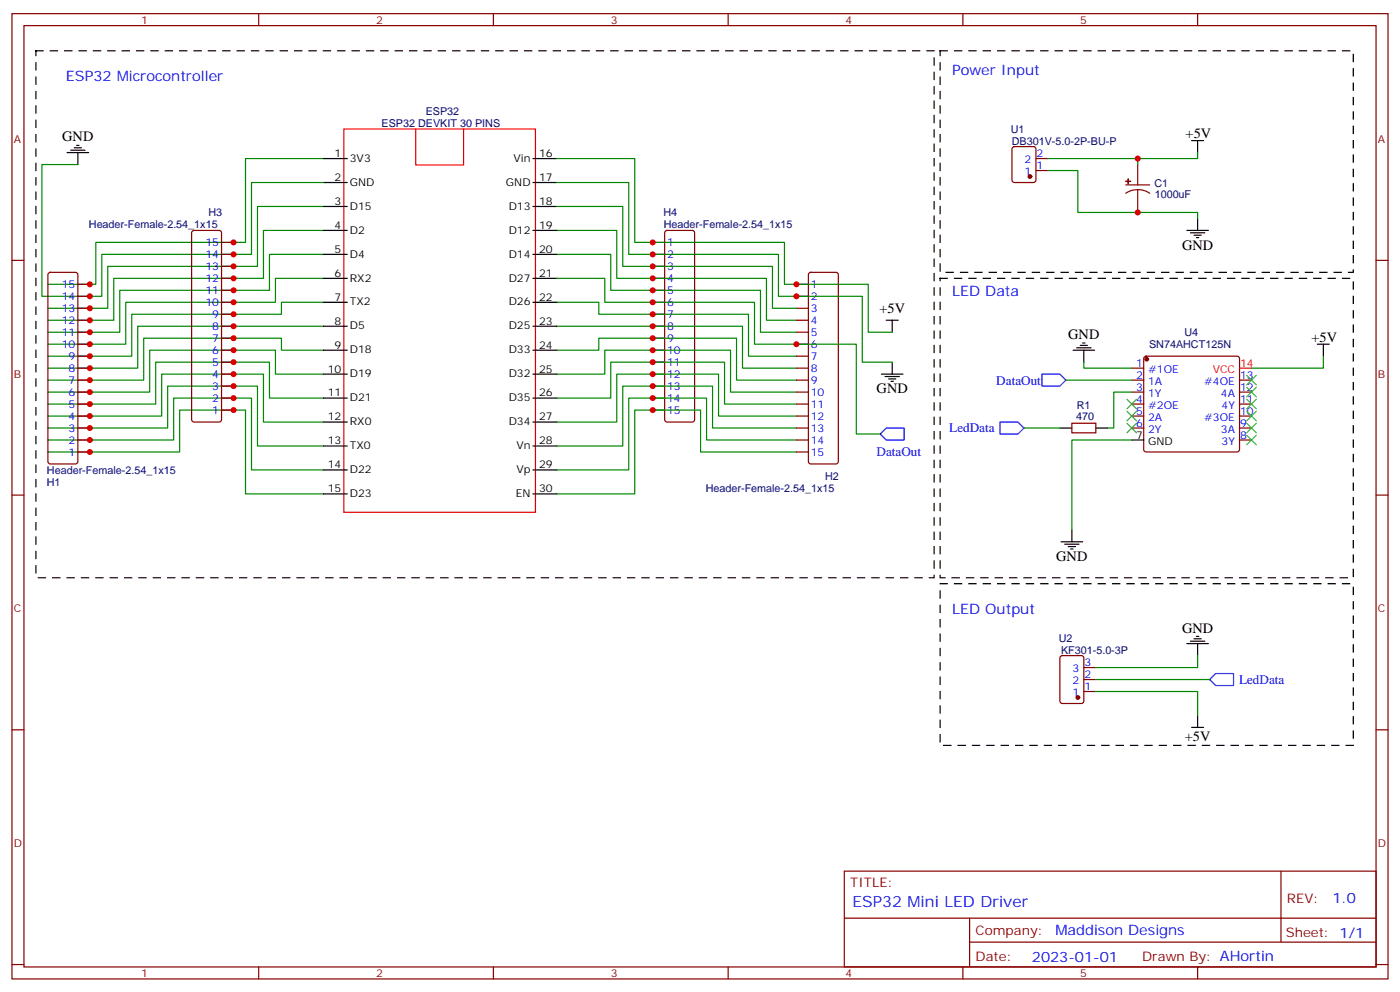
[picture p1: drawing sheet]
<svg xmlns="http://www.w3.org/2000/svg" width="412mm" height="292mm" viewBox="0 0 412 292" stroke-linecap="round" stroke-linejoin="round" font-family="sans-serif">
<g fill="none" stroke="#870000" stroke-width=".35">
<path d="M3.5 4h405.4v284.4h-405.4zM7.1 7.5h398.2v277.3h-398.2zM76.2 4v3.5M145.3 4v3.5M214.5 4v3.5M283.6 4v3.5M352.8 4v3.5M298.3 43.4l.5-.2h5.6l.7 .4 .1 9.5-.5 .6-5.9 .1-.6-.5-.1-9.4zM305.2 50.2h3.5M305.2 46.7h3.5M331.6 54.5h7.1M335.1 55.9l1.9 .2 1.7 .8"/>
<path d="M335.1 55.9l-1.8 .2-1.7 .8M335.1 48.5v6M335.1 55.9v6.7M3.5 76.7h3.6M192.3 71.4h3.5M192.3 74.9h3.5M192.3 78.5h3.5M196 68.1l.5-.2h7.4l.5 .2 .2 .5v55l-.2 .5-.5 .2h-7.4l-.5-.2-.2-.5v-55zM405.3 76.7h3.6M192.3 82h3.5M192.3 85.5h3.5M192.3 89h3.5"/>
<path d="M192.3 92.6h3.5M192.3 96.1h3.5M192.3 99.6h3.5M192.3 103.2h3.5M192.3 106.7h3.5M192.3 110.2h3.5M192.3 113.7h3.5M192.3 117.3h3.5M192.3 120.8h3.5M3.5 145.8h3.6M405.3 145.8h3.6M312.4 193.3l.5-.2h5.7l.6 .4 .1 13-.5 .7h-5.9l-.6-.4-.1-13z"/>
<path d="M319.3 196.6h3.5M3.5 215h3.6M319.3 203.7h3.5M319.3 200.2h3.5M405.3 215h3.6M248.7 256.6h156.6v28.2h-156.6zM377.3 256.6v20.9M248.7 270.5h156.5M285.6 277.5h119.6M285.6 270.5v14.1M3.5 284.1h3.6M76.2 284.8v3.6"/>
<path d="M145.3 284.8v3.6M214.5 284.8v3.6M283.6 284.8v3.6M352.8 284.8v3.6M405.3 284.1h3.6"/>
</g>
<g fill="none" stroke="#000" stroke-width=".35">
<path d="M351 41.4h3.5M352.8 41.4v3.5M349.6 67.9h6.4M350.7 68.6h4.2M351.7 69.3h2.1M352.4 70h.7M352.8 64.3v3.6M261.1 94.3h3.5M262.8 94.3v3.6M259.6 110.2h6.4M260.7 110.9h4.2M261.8 111.6h2.1"/>
<path d="M262.5 112.3h.7M262.8 106.7v3.5M316.1 103.2h6.3M317.1 102.4h4.3M318.2 101.7h2.1M318.9 101h.7M319.3 103.2v3.5M388.1 101.4h3.5M389.8 101.4v3.5M312.6 159.6h6.3M315.7 156.1v3.5M313.6 160.3h4.3"/>
<path d="M314.7 161h2.1M315.4 161.7h.7"/>
</g>
<path d="M10.6 15h264.6v155.2h-264.6zM276.9 15h121.7v65.2h-121.7zM276.9 82h121.7v88.2h-121.7zM276.9 171.9h121.7v47.7h-121.7z" fill="none" stroke="#000" stroke-width=".35" stroke-dasharray="2.1 2.1"/>
<path d="M306.9 110.2h5.3l1.8 1.8-1.8 1.7h-5.3zM259.3 127.8l1.8-1.7h5.2v3.5h-5.2zM294.6 124.3h5.3l1.7 1.8-1.7 1.7h-5.3zM356.3 200.2l1.8-1.8h5.3v3.5h-5.3z" fill="none" stroke="#00f" stroke-width=".35"/>
<g fill="none" stroke="#008700" stroke-width=".35">
<path d="M95.2 46.7h-22.9v24.7h-44.1v12.3h-14.1M95.2 74.9h-15.8v10.6h-44.1v12.4h-21.2M95.2 67.9h-17.6v14.1h-44.1v12.3h-19.4M95.2 60.8h-19.4v17.7h-44.1v12.3h-17.6M164 74.9h15.9v10.6h44.1v12.4h10.6M164 67.9h17.7v14.1h44.1v12.3h8.8M95.2 96.1h-54.6v12.3h-26.5M95.2 89h-12.3v3.6h-44.1v12.3h-24.7M95.2 82h-14.1v7h-44.1v12.4h-22.9M164 96.1h54.7v12.3h15.9M164 89h12.4v3.6h44.1v12.3h14.1M95.2 103.2h-12.3v-3.6h-40.6v12.4h-28.2"/>
<path d="M95.2 110.2h-14.1v-7h-37v12.3h-30M95.2 117.3h-15.8v-10.6h-33.5v12.3h-31.8M164 103.2h12.4v-3.6h40.6v12.4h17.6M164 110.2h14.2v-7h37v12.3h19.4M164 117.3h15.9v-10.6h33.5v12.3h21.2M14.1 122.6h33.5v-12.4h30v14.1h17.6M14.1 126.1h35.3v-12.4h26.4v17.7h19.4M14.1 129.6h37.1v-12.3h22.9v21.1h21.1M14.1 133.1h38.8v-12.3h19.4v24.7h22.9M234.6 122.6h-22.9v-12.4h-30v14.1h-17.7M234.6 126.1h-24.7v-12.4h-26.5v17.7h-19.4M234.6 129.6h-26.5v-12.3h-22.9v21.1h-21.2"/>
<path d="M234.6 133.1h-28.2v-12.3h-19.4v24.7h-23"/>
</g>
<g fill="#870000" stroke="#870000" stroke-width=".35">
<circle cx="303.4" cy="52" r=".53"/>
<circle cx="317.5" cy="205.5" r=".53"/>
</g>
<g fill="#8c2424" stroke="#870000" stroke-width=".35">
<path d="M331.6 53.4h1.4z"/>
<path d="M332.3 52.7l.1 1.4z"/>
</g>
<g fill="none" stroke="#008700" stroke-width=".35">
<path d="M22.9 48.5h-10.6v38.8h17.7v-12.4h44.1v-21.1h21.1M164 46.7h23v24.7h44.1v12.3h24.7v14.2h7M164 53.8h21.2v21.1h44.1v12.4h24.7v19.4h8.8M308.7 50.2h8.8v12.4h35.3v1.7M335.1 46.7v1.8M352.8 44.9v1.8h-44.1M164 60.8h19.4v17.7h44.1v12.3h7.1M164 82h14.2v7h44v12.4h30v26.4h7.1M314 112h19.4M319.3 106.7v1.7h14.1M333.4 115.5h-5.3v10.6h-1.8M389.8 104.9v3.5h-21.1"/>
<path d="M301.6 126.1h10.6M333.4 129.6h-17.7v26.5M352.8 193.1v3.5h-30M322.8 203.7h30v7M322.8 200.2h33.5"/>
</g>
<g fill="none" stroke="#870000" stroke-width=".35">
<path d="M56.7 68.1l.4-.2h7.5l.5 .2 .2 .5v55l-.3 .5-.4 .2h-7.5l-.4-.2-.3-.5v-55zM65.3 78.5h3.5M65.3 74.9h3.5M65.3 71.4h3.5M14.3 80.4l.5-.2h7.4l.5 .2 .2 .5v55.1l-.2 .5-.5 .2h-7.4l-.5-.3-.2-.4v-55.1zM22.9 83.7h3.6M22.9 87.3h3.6M22.9 90.8h3.6M22.9 94.3h3.6M22.9 97.9h3.6M65.3 99.6h3.5M65.3 96.1h3.5"/>
<path d="M65.3 92.6h3.5M65.3 89h3.5M65.3 85.5h3.5M65.3 82h3.5M234.6 83.7h3.5M234.6 87.3h3.5M234.6 90.8h3.5M234.6 94.3h3.5M234.6 97.9h3.5M238.4 80.4l.4-.2h7.4l.5 .2 .2 .5v55.1l-.2 .5-.5 .2h-7.4l-.5-.3-.2-.4v-55.1zM22.9 108.4h3.6M22.9 112h3.6"/>
<path d="M22.9 115.5h3.6M22.9 119h3.6M22.9 101.4h3.6M22.9 104.9h3.6M65.3 117.3h3.5M65.3 113.7h3.5M65.3 110.2h3.5M65.3 106.7h3.5M65.3 103.2h3.5M234.6 108.4h3.5M234.6 112h3.5M234.6 115.5h3.5"/>
<path d="M234.6 119h3.5M234.6 101.4h3.5M234.6 104.9h3.5M333.4 108.4h3.5M333.4 112h3.5M333.4 115.5h3.5M333.4 119h3.5M337.1 105.1l.5-.2h26.8l.5 .2 .2 .5v26.8l-.2 .5-.5 .2h-26.8l-.5-.2-.2-.5v-26.8zM365.1 112h3.6M365.1 115.5h3.6M365.1 119h3.6M22.9 122.6h3.6"/>
<path d="M22.9 126.1h3.6M22.9 129.6h3.6M22.9 133.1h3.6M65.3 120.8h3.5M234.6 122.6h3.5M234.6 126.1h3.5M234.6 129.6h3.5M234.6 133.1h3.5M315.7 124.7h7.1v2.8h-7.1zM333.4 122.6h3.5M333.4 126.1h3.5M365.1 122.6h3.6"/>
<path d="M365.1 126.1h3.6M365.1 129.6h3.6"/>
</g>
<circle cx="337.8" cy="105.8" r=".53" fill="#870000" stroke="#870000" stroke-width=".35"/>
<g fill="none" stroke="#000" stroke-width=".35">
<path d="M19.8 44.9h6.3M20.8 44.2h4.2M21.9 43.5h2.1M22.6 42.8h.7M22.9 44.9v3.6M95.2 46.7h7.1M95.2 53.8h7.1M157 46.7h7M157 53.8h7M95.2 60.8h7.1M95.2 67.9h7.1M95.2 74.9h7.1"/>
<path d="M157 60.8h7M157 67.9h7M157 74.9h7M95.2 82h7.1M95.2 89h7.1M95.2 96.1h7.1M157 82h7M157 89h7M157 96.1h7M95.2 103.2h7.1M95.2 110.2h7.1M95.2 117.3h7.1"/>
<path d="M157 103.2h7M157 110.2h7M157 117.3h7M95.2 124.3h7.1M95.2 131.4h7.1M95.2 138.4h7.1M157 124.3h7M157 131.4h7M157 138.4h7M312.2 126.1h3.5M322.8 126.1h3.5M333.4 129.6h3.5"/>
<path d="M95.2 145.5h7.1M157 145.5h7M349.6 189.6h6.4M350.7 188.9h4.2M351.7 188.2h2.1M352.4 187.5h.7M352.8 189.6v3.5M351 214.3h3.5M352.8 210.7v3.6"/>
</g>
<path d="M101.3 38h56.4v112.9h-56.4zM122.4 38v10.6h14.2v-10.6M365.1 108.4h3.6" fill="none" stroke="#f00" stroke-width=".35"/>
<g fill="none" stroke="#3c3" stroke-width=".35">
<path d="M332 117.6l2.8 2.8M334.8 117.6l-2.8 2.8M367.2 110.6l2.9 2.8M367.2 114.1l2.9 2.8M367.2 117.6l2.9 2.8M370.1 110.6l-2.9 2.8M370.1 114.1l-2.9 2.8M370.1 117.6l-2.9 2.8M332 121.1l2.8 2.9M332 124.7l2.8 2.8M334.8 121.1l-2.8 2.9M334.8 124.7l-2.8 2.8"/>
<path d="M367.2 121.1l2.9 2.9M367.2 124.7l2.9 2.8M367.2 128.2l2.9 2.8M370.1 121.1l-2.9 2.9M370.1 124.7l-2.9 2.8M370.1 128.2l-2.9 2.8"/>
</g>
<g fill="#c00">
<circle cx="335.1" cy="46.7" r=".88"/>
<circle cx="335.1" cy="62.6" r=".88"/>
<circle cx="192.3" cy="99.6" r=".88"/>
<circle cx="192.3" cy="103.2" r=".88"/>
<circle cx="192.3" cy="106.7" r=".88"/>
<circle cx="192.3" cy="110.2" r=".88"/>
<circle cx="192.3" cy="113.7" r=".88"/>
<circle cx="192.3" cy="71.4" r=".88"/>
<circle cx="192.3" cy="74.9" r=".88"/>
<circle cx="192.3" cy="78.5" r=".88"/>
<circle cx="192.3" cy="82" r=".88"/>
<circle cx="192.3" cy="85.5" r=".88"/>
<circle cx="192.3" cy="89" r=".88"/>
<circle cx="192.3" cy="92.6" r=".88"/>
<circle cx="192.3" cy="96.1" r=".88"/>
<circle cx="192.3" cy="117.3" r=".88"/>
<circle cx="192.3" cy="120.8" r=".88"/>
<circle cx="234.6" cy="83.7" r=".88"/>
<circle cx="234.6" cy="87.3" r=".88"/>
<circle cx="234.6" cy="101.4" r=".88"/>
<circle cx="26.5" cy="133.1" r=".88"/>
<circle cx="26.5" cy="129.6" r=".88"/>
<circle cx="26.5" cy="126.1" r=".88"/>
<circle cx="26.5" cy="122.6" r=".88"/>
<circle cx="26.5" cy="119" r=".88"/>
<circle cx="26.5" cy="115.5" r=".88"/>
<circle cx="26.5" cy="112" r=".88"/>
<circle cx="26.5" cy="108.4" r=".88"/>
<circle cx="26.5" cy="104.9" r=".88"/>
<circle cx="26.5" cy="101.4" r=".88"/>
<circle cx="26.5" cy="97.9" r=".88"/>
<circle cx="26.5" cy="94.3" r=".88"/>
<circle cx="26.5" cy="90.8" r=".88"/>
<circle cx="26.5" cy="87.3" r=".88"/>
<circle cx="26.5" cy="83.7" r=".88"/>
<circle cx="68.8" cy="120.8" r=".88"/>
<circle cx="68.8" cy="117.3" r=".88"/>
<circle cx="68.8" cy="113.7" r=".88"/>
<circle cx="68.8" cy="110.2" r=".88"/>
<circle cx="68.8" cy="106.7" r=".88"/>
<circle cx="68.8" cy="103.2" r=".88"/>
<circle cx="68.8" cy="99.6" r=".88"/>
<circle cx="68.8" cy="96.1" r=".88"/>
<circle cx="68.8" cy="92.6" r=".88"/>
<circle cx="68.8" cy="89" r=".88"/>
<circle cx="68.8" cy="85.5" r=".88"/>
<circle cx="68.8" cy="82" r=".88"/>
<circle cx="68.8" cy="78.5" r=".88"/>
<circle cx="68.8" cy="74.9" r=".88"/>
<circle cx="68.8" cy="71.4" r=".88"/>
</g>
<text font-size="4.6" fill="#00f" x="251.1" y="267.3">ESP32 Mini LED Driver</text>
<g font-size="4.2" fill="#00f">
<text x="19.4" y="23.8">ESP32 Microcontroller</text>
<text x="280.5" y="22">Power Input</text>
<text x="280.5" y="87.3">LED Data</text>
<text x="280.5" y="180.8">LED Output</text>
<text x="392.5" y="265.9">1.0</text>
<text x="310.9" y="275.4">Maddison Designs</text>
<text x="304" y="283.2">2023-01-01</text>
</g>
<g font-size="4.2">
<text x="18.3" y="41.6">GND</text>
<text x="349.2" y="40.7">+5V</text>
<text x="348.2" y="73.5">GND</text>
<text x="259" y="92.2">+5V</text>
<text x="314.7" y="99.8">GND</text>
<text x="386.3" y="100.7">+5V</text>
<text x="258.2" y="115.9">GND</text>
<text x="311.1" y="165.2">GND</text>
<text x="348.2" y="186.4">GND</text>
<text x="349" y="218.3">+5V</text>
</g>
<g font-size="3.9" fill="#00f">
<text x="293.5" y="113.3">DataOut</text>
<text x="279.6" y="127.3">LedData</text>
<text x="258.2" y="134.4">DataOut</text>
<text x="365" y="201.4">LedData</text>
</g>
<g font-size="3.9" fill="#800">
<text x="250.5" y="261.2">TITLE:</text>
<text x="379.1" y="265.9">REV:</text>
<text x="287.4" y="275.4">Company:</text>
<text x="378.7" y="276">Sheet: 1/1</text>
<text x="287.4" y="283.1">Date:</text>
<text x="336.4" y="283.2">Drawn By: AHortin</text>
</g>
<g font-size="3.2" fill="#800">
<text x="41.6" y="7">1</text>
<text x="110.8" y="7">2</text>
<text x="179.9" y="7">3</text>
<text x="249.1" y="7">4</text>
<text x="318.2" y="7">5</text>
<text x="4.1" y="42.1">A</text>
<text x="405.9" y="42.1">A</text>
<text x="4.1" y="111.3">B</text>
<text x="405.9" y="111.3">B</text>
<text x="4.1" y="180.4">C</text>
<text x="405.9" y="180.4">C</text>
<text x="4.1" y="249.6">D</text>
<text x="405.9" y="249.6">D</text>
<text x="41.6" y="287.8">1</text>
<text x="110.8" y="287.8">2</text>
<text x="179.9" y="287.8">3</text>
<text x="249.1" y="287.8">4</text>
<text x="318.2" y="287.8">5</text>
</g>
<g font-size="3.2" fill="#000080">
<text x="125.4" y="33.8">ESP32</text>
<text x="112.4" y="37.3">ESP32 DEVKIT 30 PINS</text>
<text x="297.8" y="39.1">U1</text>
<text x="298" y="42.6">DB301V-5.0-2P-BU-P</text>
<text x="340.1" y="54.9">C1</text>
<text x="340.1" y="58.5">1000uF</text>
<text x="61.4" y="63.7">H3</text>
<text x="195.5" y="63.7">H4</text>
<text x="26.2" y="67.3">Header-Female-2.54_1x15</text>
<text x="195.5" y="67.3">Header-Female-2.54_1x15</text>
<text x="348.9" y="99">U4</text>
<text x="338.5" y="102.6">SN74AHCT125N</text>
<text x="317" y="123.6">470</text>
<text x="317.2" y="120.4">R1</text>
<text x="13.8" y="143.1">H1</text>
<text x="13.8" y="139.6">Header-Female-2.54_1x15</text>
<text x="243.1" y="141.4">H2</text>
<text x="207.9" y="144.9">Header-Female-2.54_1x15</text>
<text x="311.9" y="189">U2</text>
<text x="312.5" y="192.5">KF301-5.0-3P</text>
</g>
<g font-size="3.2">
<text x="98.6" y="46.2">1</text>
<text x="103" y="47.6">3V3</text>
<text x="151.3" y="47.6">Vin</text>
<text x="158.8" y="46.2">16</text>
<text x="98.6" y="53.3">2</text>
<text x="158.8" y="53.3">17</text>
<text x="103" y="54.7">GND</text>
<text x="149" y="54.7">GND</text>
<text x="98.6" y="60.3">3</text>
<text x="103" y="61.8">D15</text>
<text x="149.8" y="61.8">D13</text>
<text x="158.8" y="60.3">18</text>
<text x="98.6" y="67.4">4</text>
<text x="103" y="68.8">D2</text>
<text x="149.8" y="68.8">D12</text>
<text x="158.8" y="67.4">19</text>
<text x="98.6" y="74.5">5</text>
<text x="103" y="75.9">D4</text>
<text x="149.8" y="75.9">D14</text>
<text x="158.8" y="74.5">20</text>
<text x="98.6" y="81.5">6</text>
<text x="103" y="82.9">RX2</text>
<text x="149.8" y="82.9">D27</text>
<text x="158.8" y="81.5">21</text>
<text x="98.6" y="88.6">7</text>
<text x="103" y="90">TX2</text>
<text x="149.8" y="90">D26</text>
<text x="158.8" y="88.6">22</text>
<text x="98.6" y="95.6">8</text>
<text x="158.8" y="95.6">23</text>
<text x="103" y="97">D5</text>
<text x="149.8" y="97">D25</text>
<text x="98.6" y="102.7">9</text>
<text x="103" y="104.1">D18</text>
<text x="149.8" y="104.1">D33</text>
<text x="158.8" y="102.7">24</text>
<text x="96.5" y="109.7">10</text>
<text x="103" y="111.1">D19</text>
<text x="149.8" y="111.1">D32</text>
<text x="158.8" y="109.7">25</text>
<text x="96.5" y="116.8">11</text>
<text x="103" y="118.2">D21</text>
<text x="149.8" y="118.2">D35</text>
<text x="158.8" y="116.8">26</text>
<text x="96.5" y="123.8">12</text>
<text x="103" y="125.3">RX0</text>
<text x="149.8" y="125.3">D34</text>
<text x="158.8" y="123.8">27</text>
<text x="96.5" y="130.9">13</text>
<text x="158.8" y="130.9">28</text>
<text x="334.7" y="129.3">7</text>
<text x="338.2" y="131">GND</text>
<text x="96.5" y="138">14</text>
<text x="103" y="132.3">TX0</text>
<text x="152.1" y="132.3">Vn</text>
<text x="158.8" y="138">29</text>
<text x="103" y="139.4">D22</text>
<text x="152.2" y="139.4">Vp</text>
<text x="96.5" y="145">15</text>
<text x="103" y="146.4">D23</text>
<text x="151.9" y="146.4">EN</text>
<text x="158.8" y="145">30</text>
</g>
<g font-size="3.2" fill="#00f">
<text x="305.3" y="46.4">2</text>
<text x="301.8" y="51.6">1</text>
<text x="301.8" y="48.1">2</text>
<text x="305.3" y="49.9">1</text>
<text x="60.5" y="76">14</text>
<text x="60.5" y="72.5">15</text>
<text x="196.5" y="72.5">1</text>
<text x="196.5" y="76">2</text>
<text x="60.5" y="83">12</text>
<text x="60.5" y="79.5">13</text>
<text x="196.5" y="79.5">3</text>
<text x="196.5" y="83">4</text>
<text x="18.2" y="88.3">14</text>
<text x="18.2" y="84.8">15</text>
<text x="60.5" y="86.6">11</text>
<text x="196.5" y="86.6">5</text>
<text x="238.8" y="84.8">1</text>
<text x="238.8" y="88.3">2</text>
<text x="18.2" y="95.4">12</text>
<text x="18.2" y="91.9">13</text>
<text x="60.5" y="90.1">10</text>
<text x="62.5" y="93.6">9</text>
<text x="196.5" y="90.1">6</text>
<text x="196.5" y="93.6">7</text>
<text x="238.8" y="91.9">3</text>
<text x="238.8" y="95.4">4</text>
<text x="18.2" y="98.9">11</text>
<text x="62.5" y="100.7">7</text>
<text x="62.5" y="97.2">8</text>
<text x="196.5" y="97.2">8</text>
<text x="196.5" y="100.7">9</text>
<text x="238.8" y="98.9">5</text>
<text x="18.2" y="102.4">10</text>
<text x="20.2" y="106">9</text>
<text x="62.5" y="107.7">5</text>
<text x="62.5" y="104.2">6</text>
<text x="196.5" y="104.2">10</text>
<text x="196.5" y="107.7">11</text>
<text x="238.8" y="102.4">6</text>
<text x="238.8" y="106">7</text>
<text x="20.2" y="113">7</text>
<text x="20.2" y="109.5">8</text>
<text x="62.5" y="111.3">4</text>
<text x="196.5" y="111.3">12</text>
<text x="238.8" y="109.5">8</text>
<text x="238.8" y="113">9</text>
<text x="334.7" y="108.1">1</text>
<text x="334.7" y="111.6">2</text>
<text x="338.2" y="109.9">#1OE</text>
<text x="338.2" y="113.4">1A</text>
<text x="354.7" y="113.4">#4OE</text>
<text x="365.3" y="111.6">13</text>
<text x="20.2" y="116.6">6</text>
<text x="62.5" y="118.3">2</text>
<text x="62.5" y="114.8">3</text>
<text x="196.5" y="114.8">13</text>
<text x="196.5" y="118.3">14</text>
<text x="238.8" y="116.6">10</text>
<text x="334.7" y="115.1">3</text>
<text x="334.7" y="118.7">4</text>
<text x="338.2" y="116.9">1Y</text>
<text x="359.6" y="116.9">4A</text>
<text x="365.3" y="118.7">11</text>
<text x="365.3" y="115.1">12</text>
<text x="20.2" y="123.6">4</text>
<text x="20.2" y="120.1">5</text>
<text x="62.5" y="121.8">1</text>
<text x="196.5" y="121.8">15</text>
<text x="238.8" y="120.1">11</text>
<text x="238.8" y="123.6">12</text>
<text x="334.7" y="122.2">5</text>
<text x="334.7" y="125.7">6</text>
<text x="338.2" y="120.4">#2OE</text>
<text x="338.2" y="124">2A</text>
<text x="354.7" y="124">#3OE</text>
<text x="359.9" y="120.4">4Y</text>
<text x="365.3" y="125.7">9</text>
<text x="365.3" y="122.2">10</text>
<text x="20.2" y="130.7">2</text>
<text x="20.2" y="127.1">3</text>
<text x="238.8" y="127.1">13</text>
<text x="238.8" y="130.7">14</text>
<text x="338.2" y="127.5">2Y</text>
<text x="359.6" y="127.5">3A</text>
<text x="359.9" y="131">3Y</text>
<text x="365.3" y="129.3">8</text>
<text x="20.2" y="134.2">1</text>
<text x="238.8" y="134.2">15</text>
<text x="319.4" y="196.3">3</text>
<text x="315.9" y="201.6">2</text>
<text x="315.9" y="198">3</text>
<text x="319.4" y="203.3">1</text>
<text x="319.4" y="199.8">2</text>
<text x="315.9" y="205.1">1</text>
</g>
<g font-size="3.2" fill="#f00">
<text x="357.2" y="109.9">VCC</text>
<text x="365.3" y="108.1">14</text>
</g>
</svg>
